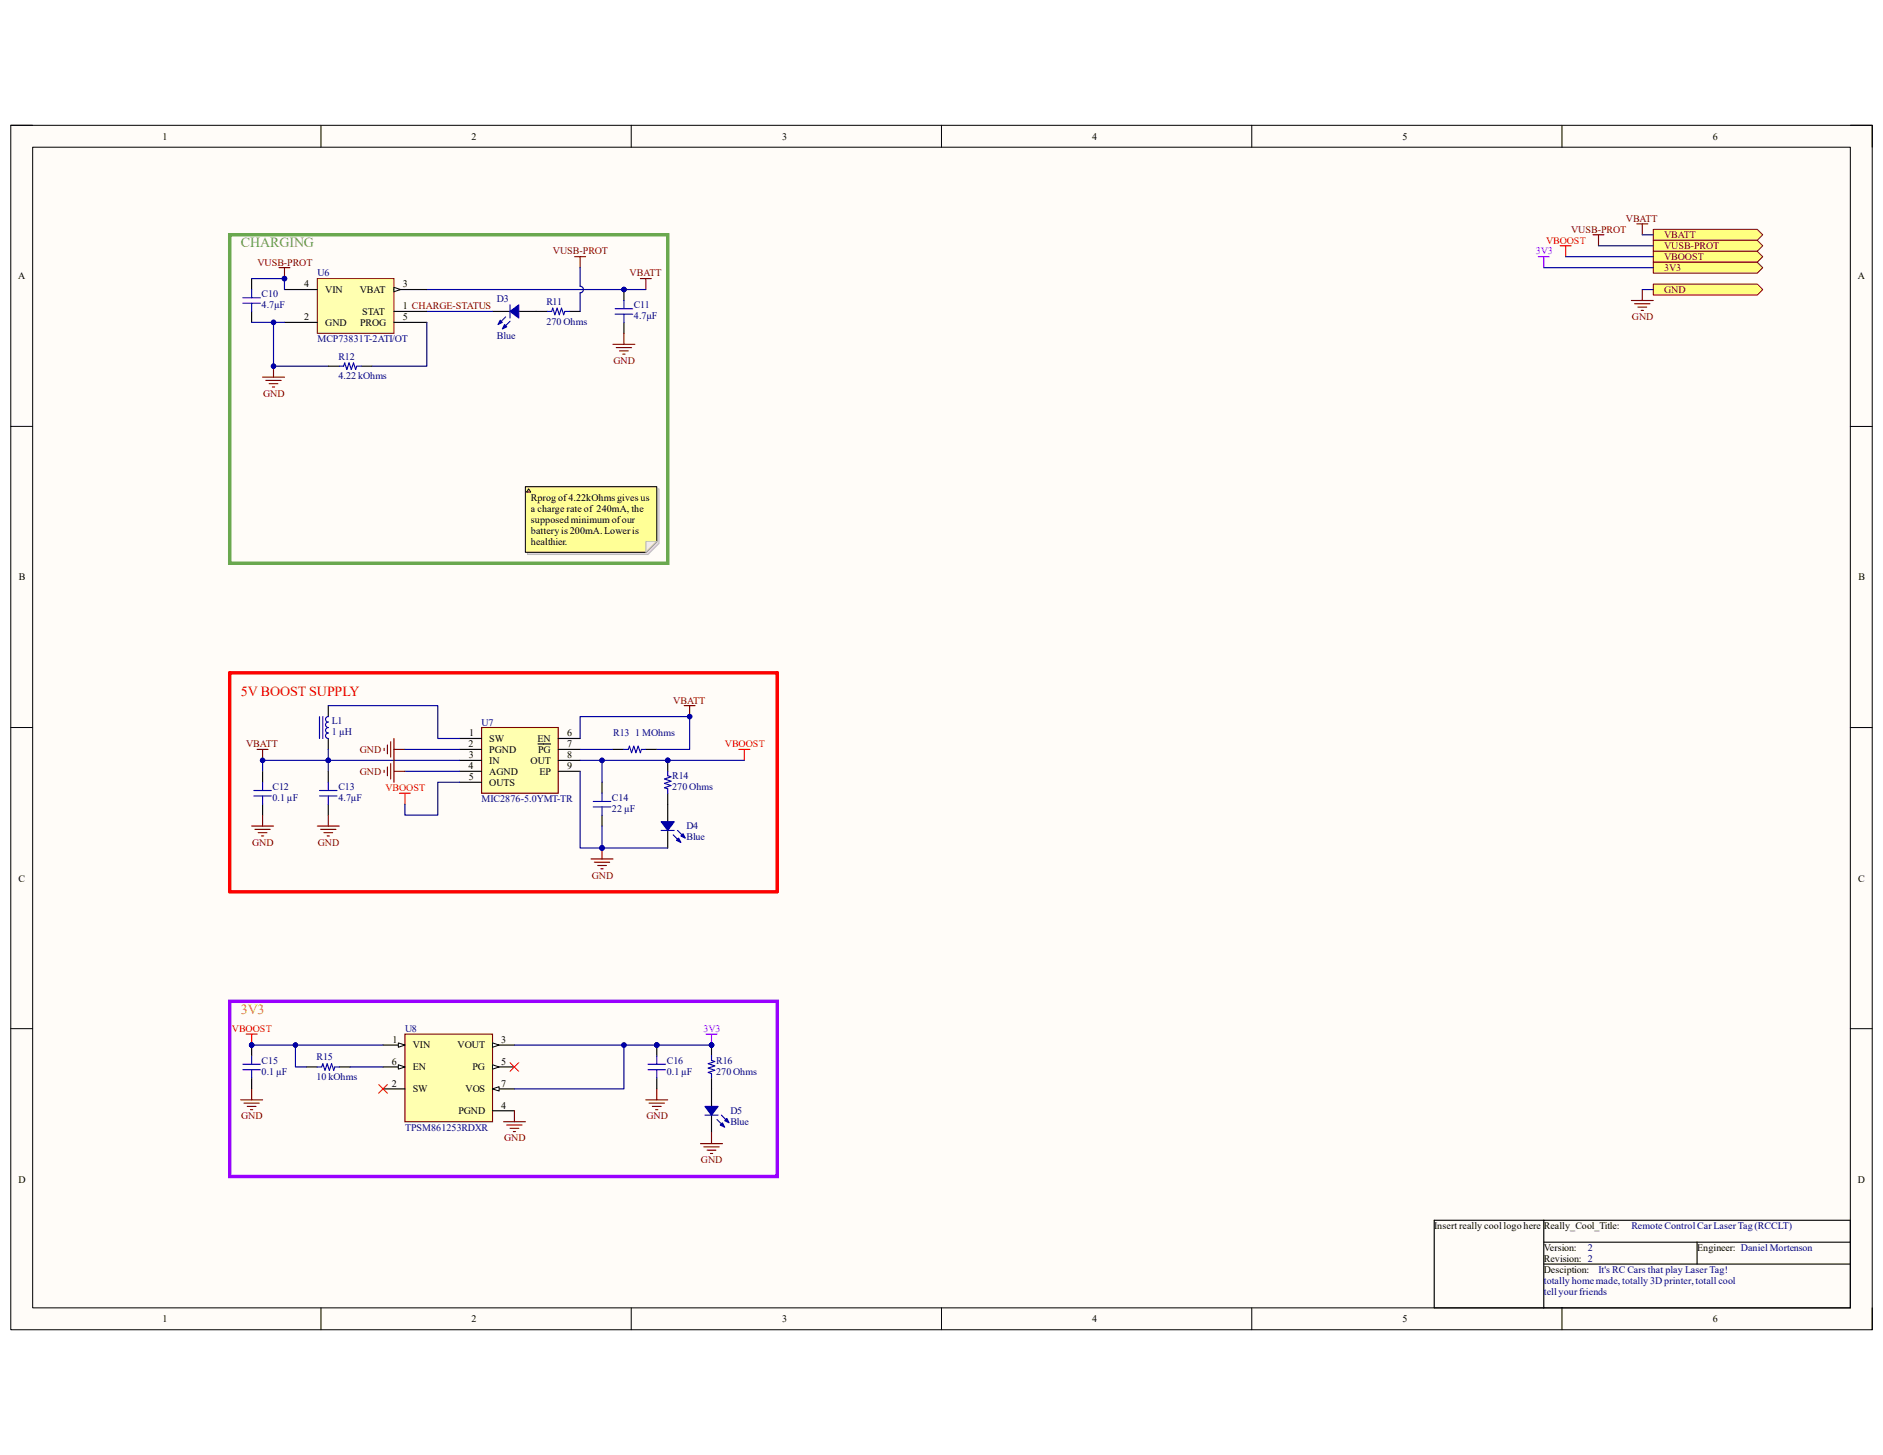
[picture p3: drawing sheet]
<svg xmlns="http://www.w3.org/2000/svg" width="279mm" height="216mm" viewBox="0 0 279 216" stroke-linecap="round" stroke-linejoin="round" font-family="sans-serif">
<path d="M1.6 18.6h276.2v178.7h-276.2z" fill-rule="evenodd" fill="#fffcf8"/>
<path d="M1.6 18.6h276.2v178.7h-276.2z" fill="none" stroke="#000" stroke-width=".15"/>
<path d="M4.8 21.8h269.8v172.3h-269.8z" fill-rule="evenodd" fill="#fffcf8"/>
<g fill="none" stroke="#000" stroke-width=".15">
<path d="M1.6 18.6h3.2M47.6 18.6v3.2M93.7 18.6v3.2M139.7 18.6v3.2M185.7 18.6v3.2M231.8 18.6v3.2M274.6 18.6h3.2v3.2M4.8 21.8h269.8v172.3h-269.8zM1.6 63.3h3.2M274.6 63.3h3.2M1.6 108h3.2M274.6 108h3.2"/>
<path d="M1.6 152.6h3.2M274.6 152.6h3.2M47.6 194.1v3.2M93.7 194.1v3.2M139.7 194.1v3.2M185.7 194.1v3.2M231.8 194.1v3.2M277.8 194.1v3.2"/>
</g>
<path d="M212.8 181.1h61.8v13h-61.8zM229.1 181.1v13M229.1 184.3h45.5M229.1 187.6h45.5M251.8 184.3v3.3" fill="none" stroke="#000" stroke-width=".17"/>
<path d="M60.1 153.4h13v13h-13z" fill-rule="evenodd" fill="#ffffb0"/>
<path d="M60.1 153.4h13v13h-13z" fill="none" stroke="#800000" stroke-width=".17"/>
<path d="M56.8 155.1h3.3" fill="none" stroke="#000" stroke-width=".17"/>
<path d="M59.1 154.7l1 .4-1 .3z" fill="#f8fcff"/>
<path d="M59.1 154.7l1 .4-1 .3z" fill="none" stroke="#000" stroke-width=".15"/>
<path d="M56.8 158.3h3.3" fill="none" stroke="#000" stroke-width=".17"/>
<path d="M59.1 158l1 .3-1 .3z" fill="#f8fcff"/>
<path d="M59.1 158l1 .3-1 .3z" fill="none" stroke="#000" stroke-width=".15"/>
<path d="M73.1 155.1h3.2M56.8 161.6h3.3" fill="none" stroke="#000" stroke-width=".17"/>
<path d="M73.1 154.7l1 .4-1 .3z" fill="#f8fcff"/>
<path d="M73.1 154.7l1 .4-1 .3z" fill="none" stroke="#000" stroke-width=".15"/>
<path d="M73.1 158.3h3.2" fill="none" stroke="#000" stroke-width=".17"/>
<path d="M73.1 158l1 .3-1 .3z" fill="#f8fcff"/>
<path d="M73.1 158l1 .3-1 .3z" fill="none" stroke="#000" stroke-width=".15"/>
<path d="M73.1 161.6h3.2" fill="none" stroke="#000" stroke-width=".17"/>
<path d="M73.1 161.6l1-.4v.7z" fill="#f8fcff"/>
<path d="M73.1 161.6l1-.4v.7z" fill="none" stroke="#000" stroke-width=".15"/>
<path d="M73.1 164.8h3.2" fill="none" stroke="#000" stroke-width=".17"/>
<path d="M56.2 160.9l1.3 1.3M57.5 160.9l-1.3 1.3" fill="none" stroke="#f00" stroke-width=".15"/>
<g fill="none" stroke="#800000" stroke-width=".17">
<path d="M35.7 163.2h3.3M36.2 163.7h2.3M36.7 164.2h1.3M37.2 164.7h.3M37.3 161.6v1.6M74.7 166.4h3.3M75.2 166.9h2.3M75.7 167.4h1.3M76.2 167.9h.3M76.3 164.8v1.6M95.8 163.2h3.3M96.3 163.7h2.3"/>
<path d="M96.8 164.2h1.3M97.3 164.7h.3M97.5 161.6v1.6"/>
</g>
<path d="M36.5 153.4h1.6M37.3 153.4v1.7" fill="none" stroke="#f00" stroke-width=".17"/>
<circle cx="37.3" cy="155.1" r=".32" fill="#000080"/>
<circle cx="37.3" cy="155.1" r=".32" fill="none" stroke="#000080" stroke-width=".15"/>
<path d="M104.8 153.4h1.6M105.6 153.4v1.7" fill="none" stroke="#90f" stroke-width=".17"/>
<circle cx="105.6" cy="155.1" r=".32" fill="#000080"/>
<circle cx="105.6" cy="155.1" r=".32" fill="none" stroke="#000080" stroke-width=".15"/>
<circle cx="37.3" cy="155.1" r=".32" fill="#000080"/>
<circle cx="37.3" cy="155.1" r=".32" fill="none" stroke="#000080" stroke-width=".15"/>
<path d="M37.3 155.1v1.6M37.3 159.9v1.7" fill="none" stroke="#000" stroke-width=".17"/>
<circle cx="37.3" cy="155.1" r=".32" fill="#000080"/>
<circle cx="37.3" cy="155.1" r=".32" fill="none" stroke="#000080" stroke-width=".15"/>
<path d="M36 157.9h2.6M36 158.7h2.6M37.3 156.7v1.2M37.3 158.7v1.2" fill="none" stroke="#00f" stroke-width=".17"/>
<circle cx="97.5" cy="155.1" r=".32" fill="#000080"/>
<circle cx="97.5" cy="155.1" r=".32" fill="none" stroke="#000080" stroke-width=".15"/>
<path d="M97.5 155.1v1.6M97.5 159.9v1.7" fill="none" stroke="#000" stroke-width=".17"/>
<circle cx="97.5" cy="155.1" r=".32" fill="#000080"/>
<circle cx="97.5" cy="155.1" r=".32" fill="none" stroke="#000080" stroke-width=".15"/>
<path d="M47.1 158.3h.6l.2-.5 .3 1 .3-1 .4 1 .3-1 .3 1 .2-.5h.6M96.1 157.9h2.7M96.1 158.7h2.7M97.5 156.7v1.2M97.5 158.7v1.2" fill="none" stroke="#00f" stroke-width=".17"/>
<path d="M45.5 158.3h1.6M50.3 158.3h1.7" fill="none" stroke="#000" stroke-width=".17"/>
<path d="M71.5 108h11.3v9.7h-11.3z" fill-rule="evenodd" fill="#ffffb0"/>
<path d="M71.5 108h11.3v9.7h-11.3zM87.7 127.5h3.3M88.2 127.9h2.3M88.7 128.4h1.3M89.2 128.9h.3M89.3 125.8v1.7" fill="none" stroke="#800000" stroke-width=".17"/>
<g fill="none" stroke="#000" stroke-width=".17">
<path d="M48.7 104.7v1.6M48.7 109.6v1.6M48.7 114.5v1.6M48.7 119.3v1.7M68.2 109.6h3.3M68.2 111.2h3.3M68.2 112.8h3.3M68.2 114.5h3.3M68.2 116.1h3.3M79.8 110.4h1.9M82.8 109.6h3.3M82.8 111.2h3.3"/>
<path d="M82.8 112.8h3.3M82.8 114.5h3.3M89.3 116.1v1.6M91 111.2h1.6M95.8 111.2h1.7M89.3 121v1.6"/>
</g>
<path d="M47.4 106.3v3.3M47.4 117.3h2.6M47.4 118.1h2.6M47.9 106.3v3.3M48.7 106.3a.41 .41 0 0 0-.4 .4 .41 .41 0 0 0 .4 .4 .4 .4 0 0 0-.4 .5 .4 .4 0 0 0 .4 .4 .41 .41 0 0 0-.4 .4 .41 .41 0 0 0 .4 .4 .4 .4 0 0 0-.4 .4 .4 .4 0 0 0 .4 .4M48.7 116.1v1.2M48.7 118.1v1.2M88 118.9h2.6M88 119.7h2.6M89.3 117.7v1.2M89.3 119.7v1.3M92.6 111.2h.6l.2-.5 .3 1 .3-1 .4 1 .3-1 .3 1 .2-.5h.6" fill="none" stroke="#00f" stroke-width=".17"/>
<circle cx="89.3" cy="125.8" r=".32" fill="#000080"/>
<circle cx="89.3" cy="125.8" r=".32" fill="none" stroke="#000080" stroke-width=".15"/>
<path d="M101.5 104.7h1.6M102.3 104.7v1.6" fill="none" stroke="#800000" stroke-width=".17"/>
<circle cx="102.3" cy="106.3" r=".32" fill="#000080"/>
<circle cx="102.3" cy="106.3" r=".32" fill="none" stroke="#000080" stroke-width=".15"/>
<path d="M38.1 111.2h1.7M39 111.2v1.6M57 111v.4M57.5 110.6v1.3M58 110.1v2.2M58.5 109.6v3.2M58.5 111.2h1.6M47.1 122.6h3.2M47.6 123.1h2.2M48.1 123.6h1.3M48.5 124h.4M48.7 121v1.6" fill="none" stroke="#800000" stroke-width=".17"/>
<path d="M39 114.5v1.6M39 119.3v1.7" fill="none" stroke="#000" stroke-width=".17"/>
<path d="M37.7 117.3h2.6M37.7 118.1h2.6M39 116.1v1.2M39 118.1v1.2" fill="none" stroke="#00f" stroke-width=".17"/>
<circle cx="39" cy="112.8" r=".32" fill="#000080"/>
<circle cx="39" cy="112.8" r=".32" fill="none" stroke="#000080" stroke-width=".15"/>
<path d="M47.1 41.3h11.4v8.2h-11.4z" fill-rule="evenodd" fill="#ffffb0"/>
<path d="M47.1 41.3h11.4v8.2h-11.4z" fill="none" stroke="#800000" stroke-width=".15"/>
<path d="M42.2 43h4.9M42.2 47.8h4.9M58.5 43h4.8" fill="none" stroke="#000" stroke-width=".17"/>
<path d="M58.5 42.6l.9 .4-.9 .3z" fill="#f8fcff"/>
<path d="M58.5 42.6l.9 .4-.9 .3z" fill="none" stroke="#000" stroke-width=".15"/>
<path d="M37.3 41.3v1.7M37.3 46.2v1.6M58.5 46.2h4.8M58.5 47.8h4.8" fill="none" stroke="#000" stroke-width=".17"/>
<path d="M34.1 99.8h81.2v32.5h-81.2z" fill="none" stroke="#f00" stroke-width=".51"/>
<path d="M36 45h2.6M36 44.2h2.6M37.3 43v1.2M37.3 45v1.2" fill="none" stroke="#00f" stroke-width=".17"/>
<circle cx="92.6" cy="43" r=".32" fill="#000080"/>
<circle cx="92.6" cy="43" r=".32" fill="none" stroke="#000080" stroke-width=".15"/>
<path d="M92.6 43v1.6" fill="none" stroke="#000" stroke-width=".17"/>
<circle cx="92.6" cy="43" r=".32" fill="#000080"/>
<circle cx="92.6" cy="43" r=".32" fill="none" stroke="#000080" stroke-width=".15"/>
<path d="M92.6 47.8v1.7" fill="none" stroke="#000" stroke-width=".17"/>
<path d="M91.3 46.6h2.6M91.3 45.8h2.6M92.6 44.6v1.2M92.6 46.6v1.2" fill="none" stroke="#00f" stroke-width=".17"/>
<path d="M39 56h3.2M39.4 56.4h2.3M39.9 56.9h1.3M40.4 57.4h.3M40.6 54.3v1.7" fill="none" stroke="#800000" stroke-width=".17"/>
<circle cx="40.6" cy="54.3" r=".32" fill="#000080"/>
<circle cx="40.6" cy="54.3" r=".32" fill="none" stroke="#000080" stroke-width=".15"/>
<path d="M41.4 39.7h1.6M42.2 39.7v1.6M91 51.1h3.2M91.4 51.6h2.3M91.9 52.1h1.3M92.4 52.6h.3M92.6 49.5v1.6M95 41.3h1.6M95.8 41.3v1.7" fill="none" stroke="#800000" stroke-width=".17"/>
<circle cx="42.2" cy="41.3" r=".32" fill="#000080"/>
<circle cx="42.2" cy="41.3" r=".32" fill="none" stroke="#000080" stroke-width=".15"/>
<path d="M73.1 46.2h2.6M77 46.2h4.2M84.5 46.2h1.6" fill="none" stroke="#000" stroke-width=".17"/>
<path d="M75.7 45.2v2M81.2 46.2h.7l.1-.5 .3 1 .4-1 .3 1 .3-1 .3 1 .2-.5h.7" fill="none" stroke="#00f" stroke-width=".17"/>
<path d="M75.7 46.2l1.3-1v2z" fill="#00f"/>
<path d="M75.7 46.2l1.3-1v2zM75.7 47.7l-.8 .8" fill="none" stroke="#00f" stroke-width=".17"/>
<path d="M74.9 48.2l.3 .3-.7 .3z" fill="#00f"/>
<path d="M74.9 48.2l.3 .3-.7 .3zM75 47l-.9 1" fill="none" stroke="#00f" stroke-width=".17"/>
<path d="M74.2 47.5l.3 .3-.6 .4z" fill="#00f"/>
<path d="M74.2 47.5l.3 .3-.6 .4z" fill="none" stroke="#00f" stroke-width=".17"/>
<path d="M85.3 38.1h1.6M86.1 38.1v1.6" fill="none" stroke="#800000" stroke-width=".17"/>
<circle cx="99.1" cy="112.8" r=".32" fill="#000080"/>
<circle cx="99.1" cy="112.8" r=".32" fill="none" stroke="#000080" stroke-width=".15"/>
<path d="M99.1 112.8v1.7M99.1 117.7v1.6" fill="none" stroke="#000" stroke-width=".17"/>
<circle cx="99.1" cy="112.8" r=".32" fill="#000080"/>
<circle cx="99.1" cy="112.8" r=".32" fill="none" stroke="#000080" stroke-width=".15"/>
<path d="M99.1 114.5v.6l.5 .2-1 .3 1 .3-1 .3 1 .4-1 .3 .5 .2v.6M98.1 123.2h1.9" fill="none" stroke="#00f" stroke-width=".17"/>
<path d="M99.1 119.3v2.6M99.1 123.2v2.6" fill="none" stroke="#000" stroke-width=".17"/>
<path d="M98.1 121.9h1.9l-.9 1.3z" fill="#00f"/>
<path d="M98.1 121.9h1.9l-.9 1.3zM100.5 123.2l.9 .8" fill="none" stroke="#00f" stroke-width=".17"/>
<path d="M101.4 123.7l.3 .7-.7-.4z" fill="#00f"/>
<path d="M99.9 123.9l1 1M101.4 123.7l.3 .7-.7-.4z" fill="none" stroke="#00f" stroke-width=".17"/>
<path d="M100.7 124.4l.3 .6-.6-.3z" fill="#00f"/>
<path d="M100.7 124.4l.3 .6-.6-.3z" fill="none" stroke="#00f" stroke-width=".17"/>
<circle cx="105.6" cy="155.1" r=".32" fill="#000080"/>
<circle cx="105.6" cy="155.1" r=".32" fill="none" stroke="#000080" stroke-width=".15"/>
<path d="M105.6 155.1v1.6M105.6 159.9v1.7" fill="none" stroke="#000" stroke-width=".17"/>
<circle cx="105.6" cy="155.1" r=".32" fill="#000080"/>
<circle cx="105.6" cy="155.1" r=".32" fill="none" stroke="#000080" stroke-width=".15"/>
<path d="M105.6 156.7v.6l.5 .2-1 .3 1 .4-1 .3 1 .3-1 .3 .5 .2v.6M104.6 165.5h2" fill="none" stroke="#00f" stroke-width=".17"/>
<path d="M105.6 161.6v2.6M105.6 165.5v2.6" fill="none" stroke="#000" stroke-width=".17"/>
<path d="M104.6 164.2h2l-1 1.3z" fill="#00f"/>
<path d="M104.6 164.2h2l-1 1.3zM107 165.5l.8 .8" fill="none" stroke="#00f" stroke-width=".17"/>
<path d="M107.5 166.3l.3-.3 .4 .6z" fill="#00f"/>
<path d="M106.4 166.1l1 1M107.5 166.3l.3-.3 .4 .6z" fill="none" stroke="#00f" stroke-width=".17"/>
<path d="M107.2 166.6l.3 .7-.6-.4z" fill="#00f"/>
<path d="M107.2 166.6l.3 .7-.6-.4z" fill="none" stroke="#00f" stroke-width=".17"/>
<path d="M103.9 169.7h3.3M104.4 170.2h2.3M104.9 170.7h1.3M105.4 171.2h.3M105.6 168.1v1.6" fill="none" stroke="#800000" stroke-width=".17"/>
<path d="M34.1 148.6h81.2v26h-81.2z" fill="none" stroke="#90f" stroke-width=".51"/>
<path d="M34.1 34.8h65v48.8h-65z" fill="none" stroke="#6aa84f" stroke-width=".51"/>
<path d="M109.6 111.2h1.7M110.4 111.2v1.6" fill="none" stroke="#f00" stroke-width=".17"/>
<path d="M43.8 155.1v3.2h1.7M52 158.3h4.8" fill="none" stroke="#000080" stroke-width=".17"/>
<circle cx="43.8" cy="155.1" r=".32" fill="#000080"/>
<circle cx="43.8" cy="155.1" r=".32" fill="none" stroke="#000080" stroke-width=".15"/>
<path d="M92.6 155.1v6.5h-16.3" fill="none" stroke="#000080" stroke-width=".17"/>
<circle cx="92.6" cy="155.1" r=".32" fill="#000080"/>
<circle cx="92.6" cy="155.1" r=".32" fill="none" stroke="#000080" stroke-width=".15"/>
<path d="M97.5 155.1h8.1" fill="none" stroke="#000080" stroke-width=".17"/>
<circle cx="97.5" cy="155.1" r=".32" fill="#000080"/>
<circle cx="97.5" cy="155.1" r=".32" fill="none" stroke="#000080" stroke-width=".15"/>
<circle cx="105.6" cy="155.1" r=".32" fill="#000080"/>
<circle cx="105.6" cy="155.1" r=".32" fill="none" stroke="#000080" stroke-width=".15"/>
<path d="M86.1 109.6v-3.3h16.2v4.9h-4.8M86.1 111.2h4.9" fill="none" stroke="#000080" stroke-width=".17"/>
<circle cx="102.3" cy="106.3" r=".32" fill="#000080"/>
<circle cx="102.3" cy="106.3" r=".32" fill="none" stroke="#000080" stroke-width=".15"/>
<path d="M48.7 104.7h16.3v4.9h3.2M48.7 111.2v1.6h19.5" fill="none" stroke="#000080" stroke-width=".17"/>
<circle cx="48.7" cy="112.8" r=".32" fill="#000080"/>
<circle cx="48.7" cy="112.8" r=".32" fill="none" stroke="#000080" stroke-width=".15"/>
<path d="M48.7 112.8v1.7" fill="none" stroke="#000080" stroke-width=".17"/>
<circle cx="48.7" cy="112.8" r=".32" fill="#000080"/>
<circle cx="48.7" cy="112.8" r=".32" fill="none" stroke="#000080" stroke-width=".15"/>
<path d="M48.7 112.8h-9.7v1.7M60.1 111.2h8.1M60.1 114.5h8.1" fill="none" stroke="#000080" stroke-width=".17"/>
<circle cx="39" cy="112.8" r=".32" fill="#000080"/>
<circle cx="39" cy="112.8" r=".32" fill="none" stroke="#000080" stroke-width=".15"/>
<circle cx="48.7" cy="112.8" r=".32" fill="#000080"/>
<circle cx="48.7" cy="112.8" r=".32" fill="none" stroke="#000080" stroke-width=".15"/>
<path d="M63.3 43h32.5" fill="none" stroke="#000080" stroke-width=".17"/>
<circle cx="92.6" cy="43" r=".32" fill="#000080"/>
<circle cx="92.6" cy="43" r=".32" fill="none" stroke="#000080" stroke-width=".15"/>
<path d="M40.6 47.8v6.5h8.1M63.3 47.8v6.5h-8.1" fill="none" stroke="#000080" stroke-width=".17"/>
<circle cx="40.6" cy="54.3" r=".32" fill="#000080"/>
<circle cx="40.6" cy="54.3" r=".32" fill="none" stroke="#000080" stroke-width=".15"/>
<circle cx="40.6" cy="47.8" r=".32" fill="#000080"/>
<circle cx="40.6" cy="47.8" r=".32" fill="none" stroke="#000080" stroke-width=".15"/>
<path d="M37.3 41.3h4.9" fill="none" stroke="#000080" stroke-width=".17"/>
<circle cx="42.2" cy="41.3" r=".32" fill="#000080"/>
<circle cx="42.2" cy="41.3" r=".32" fill="none" stroke="#000080" stroke-width=".15"/>
<path d="M42.2 41.3v1.7" fill="none" stroke="#000080" stroke-width=".17"/>
<circle cx="42.2" cy="41.3" r=".32" fill="#000080"/>
<circle cx="42.2" cy="41.3" r=".32" fill="none" stroke="#000080" stroke-width=".15"/>
<path d="M86.1 39.7v2.8M63.3 46.2h9.8M86.1 43.4v2.8M86.1 42.5a.49 .49 0 0 1 .5 .5 .49 .49 0 0 1-.5 .4M86.1 114.5v11.3h3.2" fill="none" stroke="#000080" stroke-width=".17"/>
<circle cx="89.3" cy="125.8" r=".32" fill="#000080"/>
<circle cx="89.3" cy="125.8" r=".32" fill="none" stroke="#000080" stroke-width=".15"/>
<path d="M89.3 112.8v3.3" fill="none" stroke="#000080" stroke-width=".17"/>
<circle cx="89.3" cy="112.8" r=".32" fill="#000080"/>
<circle cx="89.3" cy="112.8" r=".32" fill="none" stroke="#000080" stroke-width=".15"/>
<path d="M89.3 122.6v3.2" fill="none" stroke="#000080" stroke-width=".17"/>
<circle cx="89.3" cy="125.8" r=".32" fill="#000080"/>
<circle cx="89.3" cy="125.8" r=".32" fill="none" stroke="#000080" stroke-width=".15"/>
<path d="M89.3 125.8h9.8" fill="none" stroke="#000080" stroke-width=".17"/>
<circle cx="89.3" cy="125.8" r=".32" fill="#000080"/>
<circle cx="89.3" cy="125.8" r=".32" fill="none" stroke="#000080" stroke-width=".15"/>
<path d="M86.1 112.8h24.3" fill="none" stroke="#000080" stroke-width=".17"/>
<circle cx="89.3" cy="112.8" r=".32" fill="#000080"/>
<circle cx="89.3" cy="112.8" r=".32" fill="none" stroke="#000080" stroke-width=".15"/>
<circle cx="99.1" cy="112.8" r=".32" fill="#000080"/>
<circle cx="99.1" cy="112.8" r=".32" fill="none" stroke="#000080" stroke-width=".15"/>
<path d="M37.3 155.1h19.5" fill="none" stroke="#000080" stroke-width=".17"/>
<circle cx="43.8" cy="155.1" r=".32" fill="#000080"/>
<circle cx="43.8" cy="155.1" r=".32" fill="none" stroke="#000080" stroke-width=".15"/>
<circle cx="37.3" cy="155.1" r=".32" fill="#000080"/>
<circle cx="37.3" cy="155.1" r=".32" fill="none" stroke="#000080" stroke-width=".15"/>
<path d="M76.3 155.1h21.2" fill="none" stroke="#000080" stroke-width=".17"/>
<circle cx="92.6" cy="155.1" r=".32" fill="#000080"/>
<circle cx="92.6" cy="155.1" r=".32" fill="none" stroke="#000080" stroke-width=".15"/>
<circle cx="97.5" cy="155.1" r=".32" fill="#000080"/>
<circle cx="97.5" cy="155.1" r=".32" fill="none" stroke="#000080" stroke-width=".15"/>
<path d="M245.3 34h15.4l.9 .8-.9 .9h-15.4z" fill-rule="evenodd" fill="#ffff80"/>
<path d="M245.3 34h15.4l.9 .8-.9 .9h-15.4z" fill="none" stroke="#800000" stroke-width=".15"/>
<path d="M245.3 35.7h15.4l.9 .8-.9 .8h-15.4z" fill-rule="evenodd" fill="#ffff80"/>
<path d="M245.3 35.7h15.4l.9 .8-.9 .8h-15.4z" fill="none" stroke="#800000" stroke-width=".15"/>
<path d="M236.4 34.8h1.6M237.2 34.8v1.7M242.9 33.2h1.6M243.7 33.2v1.6" fill="none" stroke="#800000" stroke-width=".17"/>
<path d="M231.5 36.5h1.6M232.3 36.5v1.6" fill="none" stroke="#f00" stroke-width=".17"/>
<path d="M228.3 38.1h1.6M229.1 38.1v1.6" fill="none" stroke="#90f" stroke-width=".17"/>
<path d="M243.7 34.8h1.6" fill="none" stroke="#000080" stroke-width=".17"/>
<path d="M245.3 37.3h15.4l.9 .8-.9 .8h-15.4z" fill-rule="evenodd" fill="#ffff80"/>
<path d="M245.3 37.3h15.4l.9 .8-.9 .8h-15.4z" fill="none" stroke="#800000" stroke-width=".15"/>
<path d="M245.3 38.9h15.4l.9 .8-.9 .8h-15.4z" fill-rule="evenodd" fill="#ffff80"/>
<path d="M245.3 38.9h15.4l.9 .8-.9 .8h-15.4z" fill="none" stroke="#800000" stroke-width=".15"/>
<path d="M232.3 38.1h13M237.2 36.5h8.1" fill="none" stroke="#000080" stroke-width=".17"/>
<path d="M245.3 42.2h15.4l.9 .8-.9 .8h-15.4z" fill-rule="evenodd" fill="#ffff80"/>
<path d="M245.3 42.2h15.4l.9 .8-.9 .8h-15.4z" fill="none" stroke="#800000" stroke-width=".15"/>
<g fill="none" stroke="#800000" stroke-width=".17">
<path d="M242.1 44.6h3.2M242.5 45.1h2.3M243 45.6h1.3M243.5 46.1h.4M243.7 43v1.6M57 114.3v.3M57.5 113.8v1.3M58 113.3v2.3M58.5 112.8v3.3M58.5 114.5h1.6M37.3 122.6h3.3M37.8 123.1h2.3"/>
<path d="M38.3 123.6h1.3M38.8 124h.3M39 121v1.6"/>
</g>
<path d="M229.1 39.7h16.2M37.3 47.8h4.9M243.7 43h1.6M68.2 116.1h-3.2v4.9h-4.9v-1.7" fill="none" stroke="#000080" stroke-width=".17"/>
<path d="M59.3 117.7h1.6M60.1 117.7v1.6" fill="none" stroke="#f00" stroke-width=".17"/>
<path d="M75.7 157.7l1.3 1.3M77 157.7l-1.3 1.3" fill="none" stroke="#f00" stroke-width=".15"/>
<path d="M48.7 54.3h1.6M53.6 54.3h1.6" fill="none" stroke="#000" stroke-width=".17"/>
<path d="M50.3 54.3h.7l.1-.4 .4 .9 .3-.9 .3 .9 .3-.9 .4 .9 .1-.5h.7" fill="none" stroke="#00f" stroke-width=".17"/>
<circle cx="40.6" cy="47.8" r=".32" fill="#000080"/>
<circle cx="40.6" cy="47.8" r=".32" fill="none" stroke="#000080" stroke-width=".15"/>
<path d="M78.3 72.5h19.5v8.2l-1.7 1.6h-17.8z" fill-rule="evenodd" fill="#e0ddd7"/>
<path d="M78.3 72.5h19.5v8.2l-1.7 1.6h-17.8z" fill="none" stroke="#bfbdba" stroke-width=".15"/>
<path d="M78 72.2h19.5v8.1l-1.7 1.7h-17.8z" fill-rule="evenodd" fill="#ffff96"/>
<path d="M78 72.2h19.5v8.1l-1.7 1.7h-17.8z" fill="none" stroke="#000" stroke-width=".15"/>
<path d="M95.8 80.3h1.7l-1.7 1.7z" fill="#f2f0d8"/>
<path d="M95.8 80.3h1.7l-1.7 1.7z" fill="none" stroke="#bfbdba" stroke-width=".15"/>
<path d="M78.4 72.5l.4 .5h-.7z" fill="#ffcc78"/>
<path d="M78.4 72.5l.4 .5h-.7z" fill="none" stroke="#300" stroke-width=".15"/>
<text font-size="2.1" fill="#6aa84f" x="35.7" y="36.7">CHARGING</text>
<text font-size="2.1" fill="#f00" x="35.7" y="103.3">5V BOOST SUPPLY</text>
<text font-size="2.1" fill="#f90" x="35.7" y="150.4">3V3</text>
<g font-size="1.5">
<text x="24.1" y="20.7">1</text>
<text x="70" y="20.7">2</text>
<text x="116.1" y="20.7">3</text>
<text x="162.1" y="20.7">4</text>
<text x="208.1" y="20.7">5</text>
<text x="254.1" y="20.7">6</text>
<text x="2.7" y="41.4">A</text>
<text x="275.7" y="41.4">A</text>
<text x="45.1" y="42.6">4</text>
<text x="45.1" y="47.5">2</text>
<text x="48.3" y="43.5">VIN</text>
<text x="53.4" y="43.5">VBAT</text>
<text x="53.7" y="46.7">STAT</text>
<text x="59.8" y="42.6">3</text>
<text x="59.8" y="45.9">1 CHARGE-STATUS</text>
<text x="59.8" y="47.5">5</text>
<text x="48.3" y="48.3">GND</text>
<text x="53.4" y="48.3">PROG</text>
<text x="78.8" y="74.3">Rprog of 4.22kOhms gives us</text>
<text x="78.8" y="75.9">a charge rate of 240mA, the</text>
<text x="78.8" y="77.6">supposed minimum of our</text>
<text x="78.8" y="79.2">battery is 200mA. Lower is</text>
<text x="78.8" y="80.8">healthier.</text>
<text x="2.8" y="86.1">B</text>
<text x="275.8" y="86.1">B</text>
<text x="69.5" y="110.9">2</text>
<text x="69.6" y="112.5">3</text>
<text x="69.6" y="109.3">1</text>
<text x="72.6" y="110.1">SW</text>
<text x="72.6" y="111.7">PGND</text>
<text x="72.6" y="113.3">IN</text>
<text x="78.7" y="113.3">OUT</text>
<text x="79.8" y="110.1">EN</text>
<text x="79.8" y="111.7">PG</text>
<text x="84.2" y="109.3">6</text>
<text x="84.2" y="110.9">7</text>
<text x="84.2" y="112.5">8</text>
<text x="69.5" y="114.1">4</text>
<text x="69.6" y="115.8">5</text>
<text x="72.6" y="114.9">AGND</text>
<text x="72.6" y="116.6">OUTS</text>
<text x="80.1" y="114.9">EP</text>
<text x="84.2" y="114.1">9</text>
<text x="2.8" y="130.8">C</text>
<text x="275.7" y="130.8">C</text>
<text x="58.3" y="154.8">1</text>
<text x="61.3" y="155.6">VIN</text>
<text x="67.9" y="155.6">VOUT</text>
<text x="74.4" y="154.8">3</text>
<text x="58.1" y="158">6</text>
<text x="58.1" y="161.2">2</text>
<text x="61.3" y="158.8">EN</text>
<text x="70.1" y="158.8">PG</text>
<text x="74.4" y="158">5</text>
<text x="74.4" y="161.2">7</text>
<text x="61.3" y="162.1">SW</text>
<text x="68" y="165.3">PGND</text>
<text x="69.1" y="162.1">VOS</text>
<text x="74.4" y="164.5">4</text>
<text x="2.8" y="175.5">D</text>
<text x="275.7" y="175.5">D</text>
<text x="212.8" y="182.4">Insert really cool logo here</text>
<text x="229.1" y="182.4">Really_Cool_Title:</text>
<text x="229.1" y="185.6">Version:</text>
<text x="251.8" y="185.6">Engineer: Daniel Mortenson</text>
<text x="229.1" y="187.2">Revision: 2</text>
<text x="229.1" y="188.9">Desciption:</text>
<text x="24.1" y="196.2">1</text>
<text x="70" y="196.2">2</text>
<text x="116.1" y="196.2">3</text>
<text x="162.1" y="196.2">4</text>
<text x="208.1" y="196.2">5</text>
<text x="254.1" y="196.2">6</text>
</g>
<g font-size="1.5" fill="#800000">
<text x="233.1" y="34.5">VUSB-PROT</text>
<text x="241.3" y="32.9">VBATT</text>
<text x="246.9" y="35.3">VBATT</text>
<text x="38.2" y="39.4">VUSB-PROT</text>
<text x="82" y="37.8">VUSB-PROT</text>
<text x="93.4" y="41">VBATT</text>
<text x="246.9" y="37">VUSB-PROT</text>
<text x="246.9" y="38.6">VBOOST</text>
<text x="246.9" y="40.2">3V3</text>
<text x="242.1" y="47.5">GND</text>
<text x="246.9" y="43.5">GND</text>
<text x="39" y="58.9">GND</text>
<text x="91" y="54">GND</text>
<text x="99.9" y="104.4">VBATT</text>
<text x="36.5" y="110.9">VBATT</text>
<text x="53.4" y="111.7">GND</text>
<text x="53.4" y="114.9">GND</text>
<text x="37.4" y="125.5">GND</text>
<text x="47.2" y="125.5">GND</text>
<text x="87.8" y="130.4">GND</text>
<text x="35.8" y="166.1">GND</text>
<text x="95.9" y="166.1">GND</text>
<text x="74.8" y="169.4">GND</text>
<text x="104" y="172.6">GND</text>
</g>
<g font-size="1.5" fill="#000080">
<text x="47.1" y="41">U6</text>
<text x="38.8" y="45.7">4.7µF</text>
<text x="38.8" y="44.1">C10</text>
<text x="73.7" y="44.7">D3</text>
<text x="81.1" y="45.3">R11</text>
<text x="94.1" y="47.4">4.7µF</text>
<text x="94.1" y="45.7">C11</text>
<text x="47.1" y="50.8">MCP73831T-2ATI/OT</text>
<text x="50.2" y="53.4">R12</text>
<text x="73.7" y="50.3">Blue</text>
<text x="81.1" y="48.2">270 Ohms</text>
<text x="50.2" y="56.3">4.22 kOhms</text>
<text x="49.2" y="107.5">L1</text>
<text x="71.5" y="107.7">U7</text>
<text x="49.2" y="109.1">1 µH</text>
<text x="91" y="109.3">R13</text>
<text x="94.2" y="109.3">1 MOhms</text>
<text x="40.4" y="118.8">0.1 µF</text>
<text x="40.4" y="117.2">C12</text>
<text x="50.2" y="118.8">4.7µF</text>
<text x="50.2" y="117.2">C13</text>
<text x="71.5" y="119">MIC2876-5.0YMT-TR</text>
<text x="90.8" y="118.8">C14</text>
<text x="99.7" y="117.2">270 Ohms</text>
<text x="99.7" y="115.6">R14</text>
<text x="90.8" y="120.5">22 µF</text>
<text x="101.9" y="123.1">D4</text>
<text x="101.9" y="124.7">Blue</text>
<text x="60.1" y="153.1">U8</text>
<text x="38.8" y="159.5">0.1 µF</text>
<text x="38.8" y="157.9">C15</text>
<text x="46.9" y="160.3">10 kOhms</text>
<text x="46.9" y="157.4">R15</text>
<text x="98.9" y="159.5">0.1 µF</text>
<text x="98.9" y="157.9">C16</text>
<text x="106.3" y="159.5">270 Ohms</text>
<text x="106.3" y="157.9">R16</text>
<text x="60.1" y="167.8">TPSM861253RDXR</text>
<text x="108.4" y="165.3">D5</text>
<text x="108.4" y="167">Blue</text>
<text x="235.6" y="185.6">2</text>
<text x="242.1" y="182.4">Remote Control Car Laser Tag (RCCLT)</text>
<text x="229.1" y="190.5">totally home made, totally 3D printer, totall cool</text>
<text x="237.2" y="188.9">It's RC Cars that play Laser Tag!</text>
<text x="229.1" y="192.1">tell your friends</text>
</g>
<g font-size="1.5" fill="#90f">
<text x="227.9" y="37.8">3V3</text>
<text x="104.4" y="153.1">3V3</text>
</g>
<g font-size="1.5" fill="#f00">
<text x="229.4" y="36.2">VBOOST</text>
<text x="107.6" y="110.9">VBOOST</text>
<text x="57.2" y="117.4">VBOOST</text>
<text x="34.4" y="153.1">VBOOST</text>
</g>
</svg>
